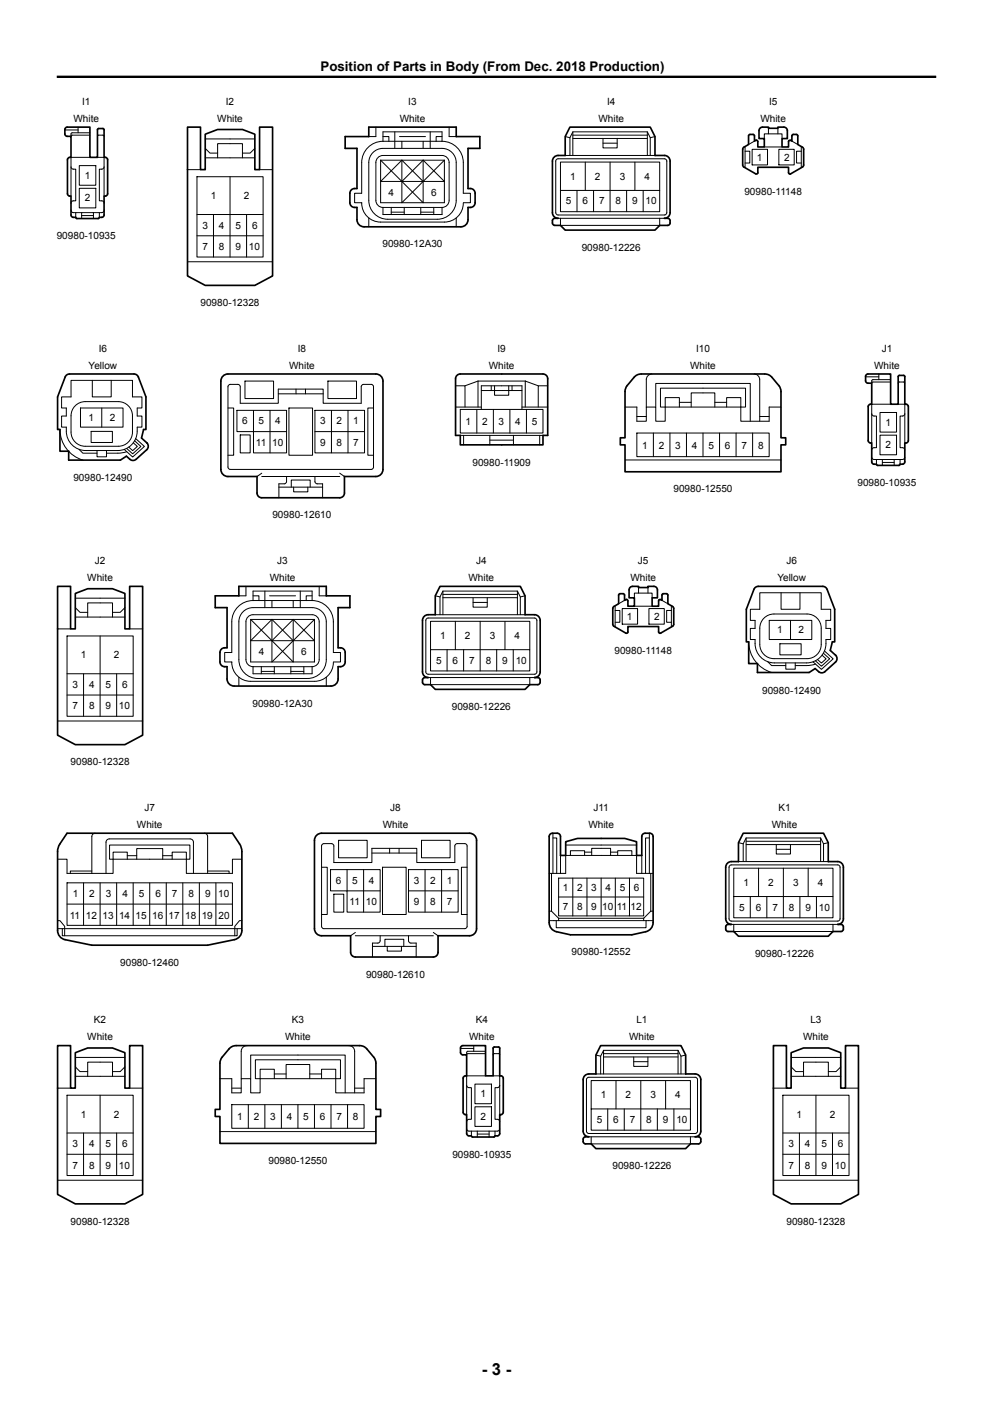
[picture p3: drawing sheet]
<svg xmlns="http://www.w3.org/2000/svg" width="210mm" height="297mm" viewBox="0 0 210 297" stroke-linecap="round" stroke-linejoin="round" font-family="sans-serif">
<g fill="none" stroke="#000" stroke-width=".35">
<path d="M39.7 26.9h2.7v9h1v-7.5l2.6-1h5.3l2.6 1v7.5h1v-9h2.7v31.5l-3.7 2h-10.5l-3.7-2zM73 28.9h5v-2h18.5v2h5v2.5h-2.5v8.5a1.15 1.15 0 0 1 1.5 1v2a1.12 1.12 0 0 1-1.5 1v2.6a1.5 1.5 0 0 1-1.5 1.5h-20.5a1.5 1.5 0 0 1-1.5-1.5v-2.6a1.15 1.15 0 0 1-1.5-1v-2a1.12 1.12 0 0 1 1.5-1v-8.5h-2.5zM120.5 26.9h17l1 2v4h2a1.2 1.2 0 0 1 1.2 1.2v10.9a1.2 1.2 0 0 1-1.2 1.2h1a.97 .97 0 0 1 0 1.4l-2 .1-1 1h-19l-1-1-1.4-.1a.97 .97 0 0 1 0-1.4h.9a1.2 1.2 0 0 1-1.2-1.2v-10.9a1.2 1.2 0 0 1 1.2-1.2h1.5v-4zM160.2 36.7l-.4 .1-2.6-1.6-.1-3.6 .2-.5 1-.5v-1.9l.3-.3 .9 .2 .1 1.2 .4-.1 .2 .1 .1 1.3h1.3v-1.8h-1.1v-1.7a.75 .75 0 0 1 .8-.7h1.2v.2h2v-.2h1.3a.75 .75 0 0 1 .7 .7v1.7h-1.1v1.8h1.4v-1.2l.3-.2 .4 .1v-1.2l.3-.2 .8 .1 .1 .2v1.9l1.2 .8 .1 3.5-.2 .3-2.7 1.6-.3-.3v-1.1h-6.5l-.1 1.3M22.8 41v-7.2a.57 .57 0 0 0-.8-.5l-.1-6-1-.1-.3 .2v5.9h-1.6v-6.4h-4.8l-.4 .2-.1 1.2 .3 .5h1v4.5a.57 .57 0 0 0-.7 .5v7.2a.57 .57 0 0 0 .7 .5v4l.3 .4 .7 .1 .3 .2h4.5l.2-.2 .8-.1 .2-.4v-4a.57 .57 0 0 0 .8-.5M13.9 79.5l.8-.4h13.6a.98 .98 0 0 1 1 .7l1.6 4.2v6.9h-.5l-.5 1.8 1.2 1a1 1 0 0 1-.1 1.4l-2.2 2a.99 .99 0 0 1-1.3 0l-.8-.6-1.2 .8h-11v-1.9h-1.8v-4.5h-.5v-6.9zM47.3 79.4l.9-.3h31.3a1.5 1.5 0 0 1 1.5 1.5v18.7a1.5 1.5 0 0 1-1.5 1.5h-6.7v3.5a1 1 0 0 1-1 1h-16.4a1 1 0 0 1-1-1v-3.5h-6.2a1.5 1.5 0 0 1-1.5-1.5v-18.7l.1-.5zM96.6 79.4l.7-.3h17.5a1 1 0 0 1 1 1v12h-1v2h-17.5v-2h-1v-12zM134.3 79.6l.6-.4 .7-.1h26.1l1 .3 2 2.2 .4 .9 .1 10.1h1v1.5h-1v5.7h-33v-5.7h-1v-1.5h1v-10.1l.4-.9zM183.3 79.2l5.1-.1v6.4h1.5v-5.8l.3-.3 1.1 .1v6a.57 .57 0 0 1 .8 .5v7.2a.57 .57 0 0 1-.8 .5v4l-.2 .4-.8 .1-.2 .3h-4.5l-.2-.3-.8-.1-.2-.4v-4a.57 .57 0 0 1-.8-.5v-7.2a.57 .57 0 0 1 .8-.5v-4.4h-.8l-.5-.3v-1.2zM12.2 124h2.7v9h1v-7.5l2.6-1h5.3l2.6 1v7.5h1v-9h2.8v31.5l-3.8 2h-10.5l-3.7-2zM45.5 126h5v-2h18.5v2h5v2.5h-2.5v8.5a1.15 1.15 0 0 1 1.5 1v2a1.12 1.12 0 0 1-1.5 1v2.6a1.5 1.5 0 0 1-1.5 1.5h-20.5a1.5 1.5 0 0 1-1.5-1.5v-2.6a1.15 1.15 0 0 1-1.5-1v-2a1.12 1.12 0 0 1 1.5-1v-8.5h-2.5z"/>
<path d="M93 124h17l1 2v4h2a1.2 1.2 0 0 1 1.2 1.2v10.9a1.2 1.2 0 0 1-1.2 1.2l1 .1a.97 .97 0 0 1 0 1.4h-2l-1 1h-18.9l-1-1h-1.5a.97 .97 0 0 1 0-1.4l1-.1a1.2 1.2 0 0 1-1.2-1.2v-10.9a1.2 1.2 0 0 1 1.2-1.2h1.5v-4zM130.9 125.7l.9-.1 .2 .1 .1 1.3 .4-.2 .2 .2 .1 1.2h1.4v-1.7h-1.2v-1.7a.75 .75 0 0 1 .8-.8h1.2v.3h2v-.3h1.3a.75 .75 0 0 1 .7 .8v1.7h-1.1v1.7h1.4v-1.2l.3-.2 .4 .2v-1.3l.9-.1 .3 .3v1.8l1 .6 .3 .4v3.5l-.3 .3-2.6 1.5-.3-.3v-1.2h-6.5v1.2l-.3 .3-2.8-1.6-.1-.4v-3.5l1.2-.8zM159.6 124.4l.8-.4h13.6a.98 .98 0 0 1 .9 .7l1.6 4.2v6.9h-.5l-.4 1.8 1.1 1a1 1 0 0 1 0 1.5l-2.2 2a.99 .99 0 0 1-1.4 0l-.7-.7-1.3 .9h-10.9v-1.9h-1.9v-4.6h-.5v-6.9zM67.1 176.6l.9-.3h31.3a1.5 1.5 0 0 1 1.5 1.5v18.6a1.5 1.5 0 0 1-1.5 1.5h-6.7v3.5a1 1 0 0 1-1 1h-16.5a1 1 0 0 1-1-1v-3.5h-6.1a1.5 1.5 0 0 1-1.5-1.5v-18.6l.1-.5zM116.3 176.5a1.97 1.97 0 0 1 2 0l.2 .5v4h1.1v-2.9l2.5-.7h10l2.5 .7v2.9h1.1v-4a.7 .7 0 0 1 .7-.7h1a.7 .7 0 0 1 .7 .7v18.1a1.98 1.98 0 0 1-1.5 2l-3 .6h-13l-2.9-.6a1.98 1.98 0 0 1-1.6-2v-18.1zM157.2 176.3h17l1 2v4h2a1.2 1.2 0 0 1 1.2 1.2v10.8a1.2 1.2 0 0 1-1.2 1.2l.9 .1a.97 .97 0 0 1 0 1.4h-1.9l-1 1h-19l-1-1h-1.5a.97 .97 0 0 1 0-1.4l1-.1a1.2 1.2 0 0 1-1.2-1.2v-10.8a1.2 1.2 0 0 1 1.2-1.2h1.5v-4zM51.2 196.8l-.1-17-.3-1-1.6-2.5h-35l-1.7 2.5-.3 1v17a1.98 1.98 0 0 0 1.6 2l5.6 1.1h24.5l5.7-1.1a1.98 1.98 0 0 0 1.6-2M12.2 221.2h2.7v9h1v-7.5l2.6-1h5.3l2.6 1v7.5h1v-9h2.8v31.5l-3.8 2h-10.5l-3.7-2zM48.7 221.7l.6-.4 .7-.1h26.1l1 .2 1.9 2.2 .5 1v10.1h1v1.5h-1v5.7h-33v-5.7h-1v-1.5h1v-10.1l.5-1zM97.6 221.3l5.1-.1v6.4h1.6v-5.9l.2-.2 1.1 .1 .1 6a.57 .57 0 0 1 .7 .5v7.2a.57 .57 0 0 1-.7 .5v4l-.3 .4-.7 .1-.3 .2h-4.5l-.2-.2-.8-.1-.2-.4v-4a.57 .57 0 0 1-.8-.5v-7.2a.57 .57 0 0 1 .8-.5v-4.5h-.8l-.4-.2-.1-1.2zM127 221.2h17l1 2v4h2a1.2 1.2 0 0 1 1.2 1.2v10.9a1.2 1.2 0 0 1-1.2 1.2h1a.97 .97 0 0 1 0 1.4l-2 .1-1 1h-19l-1-1-1.4-.1a.97 .97 0 0 1 0-1.4h.9a1.2 1.2 0 0 1-1.2-1.2v-10.9a1.2 1.2 0 0 1 1.2-1.2h1.5v-4zM163.6 221.2h2.7v9h1v-7.5l2.6-1h5.3l2.6 1v7.5h1v-9h2.8v31.5l-3.8 2h-10.5l-3.7-2z"/>
</g>
<g fill="none" stroke="#000" stroke-width=".21">
<path d="M13.7 27.5h2.8M15 35.3l.3 .4 .7 .1v6.7h-.7l-.3 .5M16.5 26.9v1.2M16.8 35h3.5v4.2h-3.5zM16.8 39.8h3.5v4.2h-3.5zM19 33.3h-4v8.2M19 28.1h-3.7l-.3 .2v.5l.3-.2h3.7M20.6 28.8l.3-.2h.9l.2 .2M20.6 33.3h1.4v8.2M22 35.3l-.2 .4-.8 .1v6.7h.8l.2 .5M39.7 35.9h2.7M41.7 37.4h13.9v17h-13.9z"/>
<path d="M43.4 31.4l1 1h1.6M43.4 29.4h10.5M43.4 33.4h10.5M46 33.4v-3h5.3v3M48.6 37.4v17M53.9 31.4l-1 1h-1.6M54.9 35.9h2.7M78.6 32.5a2.99 2.99 0 0 1 2.4-1.1h12.5a3 3 0 0 1 3 3v8a4 4 0 0 1-4 4h-10.5a4 4 0 0 1-4-4v-8l.1-.7zM79.5 26.9v2h-1.5M80.5 33.9h13.5M80.5 33.9v9h13.5v-9M80.5 33.9l9 9v-9"/>
<path d="M81 29.9a4.5 4.5 0 0 0-4.5 4.5v6.5h-1.5v2h1.5a4 4 0 0 0 4 4.1h13.5a4 4 0 0 0 4-4M81 28.9h1.2v1M81 29.9v-2h12.5v2M81 29.9h12.5M83.5 27.9v3.5M84.5 28.9h5.5M85 33.9l-4.5 4.5h13.5l-4.5-4.5M85 29.9v1.5M85 33.9v9l9-9M85 33.9l4.5 4.5M89.5 29.9v1.5M89.5 33.9l-4.5 4.5"/>
<path d="M91 27.9v3.5M93.5 29.9a4.5 4.5 0 0 1 4.5 4.5v6.5h1.5v2h-1.5M93.5 28.9h-1.3v1M95 26.9v2h1.5M117.6 33.8l.4-.2 22.8 .1 .2 .4-.1 11.1-.4 .3-22.7-.1-.3-.4zM119.5 32.9h19M119.5 28.9l1 .2M121.1 28.6h15.8M121.1 29.3h15.8M121.1 27.9v5M123.8 34.3v6M127.5 29.3v2h3v-2"/>
<path d="M127.5 30.3h3M129 34.3v10.5M134.3 34.3v6M136.9 27.9v5M137.5 32.9v-3.8l-.6-1.2h-15.8l-.6 1.2v3.8M138.5 28.9l-1 .2M157.6 32h1v2.5h-1M157.6 31v4.5M159.1 31.6h3.2v3.3h-3.2zM159.6 29.8l-1.3 .8M161.6 29.3v-1h3.8v1M161.6 31.1h3.8"/>
<path d="M162.5 27.1v1.2M164.5 27.1v1.2M164.7 31.6h3.3v3.3h-3.3zM167.5 29.8l1.2 .8M169.5 32h-1v2.5h1M169.5 31v4.5M15 44.5l.3 .4 .2 .1h6l.4-.3 .1-.2M16 45v1M17.3 45v1.2M17.3 45.6h2.5M19.8 45v1.2M21 45v1"/>
<path d="M39.7 55.4h17.9M41.7 49.9h13.9M41.7 45.4h13.9M45.1 45.4v9M52.1 45.4v9M78 46.1v1.9M81 43.9a1.5 1.5 0 0 1-1.5-1.5v-8a1.5 1.5 0 0 1 1.5-1.5h12.5a1.5 1.5 0 0 1 1.5 1.5v8a1.5 1.5 0 0 1-1.5 1.5M81 43.9v1.5h12.5v-1.5M81 43.9h12.5M82.7 43.9v1.5M82.7 44.9h2.8M85.5 43.9v1.5"/>
<path d="M89 43.9v1.5M89 44.9h2.7M91.7 43.9v1.5M96.5 46.1v1.9M118 46.2h22.5M118.5 40.3h21v4.5h-21zM118.5 40.3v-6h21v6M118.5 46.2v1.5h21v-1.5M122 40.3v4.5M125.5 40.3v4.5M132.5 40.3v4.5M136 40.3v4.5"/>
<path d="M137.9 79.1a1.2 1.2 0 0 0-1.2 1.2v5.8M159.5 79.1a1.2 1.2 0 0 1 1.2 1.2v8.8M183.1 79.7h2.8M185.9 79.1v1.2M12.7 90.9a6.8 6.8 0 0 0 4.8 6.4M15 80.5h13v3.5h2v2.3h-1v1.7h1v2.4h-1a4.2 4.2 0 0 1-4.1 4.9h-6.8a4.2 4.2 0 0 1-4.1-4.9h-1v-2.4h1v-1.7h-1v-2.3h2zM15.7 86.1a2.99 2.99 0 0 1 2.3-1.1h7a3 3 0 0 1 3 3v3.4a3 3 0 0 1-3 3h-7a3 3 0 0 1-3-3l.1-4.1zM16.7 95.1l.8 .8h3M17 86.3h9v4.1h-9zM19.3 91.3h4.5v2.3h-4.5zM19.5 80.5v3.5h4v-3.5M20.5 95.3v1.3h2v-1.3"/>
<path d="M21.5 86.3v4.1M26.8 95.5l-1.5 .4h-2.8M28.2 93.7l.8 .7-.9 .9-.9-.7M28.5 93.2l1.3 1.2-1.7 1.6-1.3-1.1M28.7 92.8l1.8 1.6-2.4 2.3-1.8-1.6M48.2 86.3h1.2v10h-1.2M48.3 81.6l.4-.3h1.6l.4 .3 .1 3.7h8.1v-3h9.4v3h8.1l.1-3.7 .4-.3 1.8 .1 .3 .4-.1 17.3-.4 .2-30-.1-.3-.4zM50.1 86.8h10.5v9h-7v-4.5h-3.5zM50.8 92h2.1v3.8h-2.1zM51.8 80.6h6.1v3.7h-6.1zM53.6 86.8v4.5h7M57.1 86.8v9"/>
<path d="M58.9 83.3h9.4M61.1 86.3h5v10h-5zM62.6 82.3v1M64.6 82.3v1M66.6 86.8h10.5v9h-10.5zM66.6 91.3h10.5M69.3 80.6h6.1v3.7h-6.1zM70.1 86.8v9M73.6 86.8v9M79 86.3h-1.2v10h1.2M96.3 81.6h2v4.5M96.3 86.1h5.5"/>
<path d="M97.3 86.6h17.5v5h-17.5zM97.3 92.1h17.5M98 92.1v2M100.8 86.6v5M101.1 80.6v5.5M101.1 80.6h10M101.1 80.6l-2.8 1M101.8 86.6v-5h8.6v5M101.8 82.6h8.6M103.6 93.1h5M103.6 92.1v2M103.9 81.6v1"/>
<path d="M104.3 86.6v5M104.6 81.6v2h3v-2M107.8 86.6v5M108.3 81.6v1M108.6 92.1v2M110.4 86.1h5.4M111.1 80.6v5.5M111.1 80.6l2.7 1M111.3 86.6v5M114.1 92.1v2M115.8 81.6h-2v4.5M132.2 97.3h33"/>
<path d="M134.7 91.6h28v5h-28zM134.7 88.1h2M138.2 91.6v5M138.7 86.1v-5h20v8M140.7 86.1h-1v-4h18v4h-1M140.7 86.1v-2h3v2M140.7 86.1h16M140.7 86.1v3h-2v-3h-2v3h-2v-3h-2.5M141.7 91.6v5M143.7 85.1h2.5M145.2 91.6v5M146.2 86.1v-3h5v3"/>
<path d="M148.7 91.6v5M151.2 85.1h2.5M152.2 91.6v5M153.7 86.1v-2h3v2M155.7 91.6v5M156.7 86.1v3h6v-3h2.5M159.2 91.6v5M160.7 88.1h2M184.4 96.7l.2 .4 .3 .1h5.9l.5-.2v-.3M184.4 87.5l.2 .4 .8 .1v6.7l-.8 .1-.2 .4M185.4 97.2v1M186.1 87.3h3.5v4.1h-3.5z"/>
<path d="M186.1 92.1h3.5v4.1h-3.5zM186.6 97.2v1.3M186.6 97.8h2.5M188.4 85.5h-4v8.2M188.4 80.3h-3.8l-.2 .3v.5l.2-.3h3.8M189.1 97.2v1.3M189.9 81.1l.3-.3h.9l.2 .3M189.9 85.5h1.4v8.2M190.3 97.2v1M191.3 87.5l-.2 .4-.8 .1v6.7l.8 .1 .2 .4M55.4 100.1l-1 .7M55.4 100.8h16.4"/>
<path d="M59 103h9.2M60.6 100.8v1l-.2 .5h-1.4v3M61.6 103v-1.5h4v1.5M62.1 103v1h3v-1M66.6 100.8v1l.2 .5h1.4v3M71.8 100.1l1 .7M12.2 133h2.7M14.2 134.5h14v17h-14zM15.9 128.5l1 1h1.6M15.9 126.5h10.5M15.9 130.5h10.5M18.5 130.5v-3h5.3v3"/>
<path d="M21.2 134.5v17M26.4 128.5l-1 1h-1.6M27.4 133h2.8M51.2 129.7a2.99 2.99 0 0 1 2.3-1.2h12.5a3 3 0 0 1 3 3v8a4 4 0 0 1-4 4h-10.5a4 4 0 0 1-4-4v-8l.1-.7zM52 124v2h-1.5M53 131h13.5M53 131v9h13.5v-9M53 131l9 9v-9M53.5 127a4.5 4.5 0 0 0-4.5 4.5v6.5h-1.5v2h1.5a4 4 0 0 0 4 4.1h13.5a4 4 0 0 0 4-4M53.5 126h1.3v1M53.5 127v-2h12.5v2M53.5 127h12.5"/>
<path d="M56 125v3.5M57 126h5.5M57.5 131l-4.5 4.5h13.5l-4.5-4.5M57.5 127v1.5M57.5 131v9l9-9M57.5 131l4.5 4.5M62 127v1.5M62 131l-4.5 4.5M63.5 125v3.5M66 127a4.5 4.5 0 0 1 4.5 4.5v6.5h1.5v2h-1.5M66 126h-1.2v1M67.5 124v2h1.5"/>
<path d="M90.1 131l.5-.3 22.7 .1 .2 .4v11.2l-.5 .2h-22.7l-.2-.5zM91.1 137.4h20.9v4.5h-20.9zM91.1 137.4v-6h20.9v6M92.1 130h18.9M92.1 126l1 .3M93.7 126.4h15.7M93.7 125.7h15.7M93.7 125v5M94.5 137.4v4.5M96.3 131.4v6M98 137.4v4.5M100 126.4v2h3v-2"/>
<path d="M100 127.4h3M101.5 131.4v10.5M105 137.4v4.5M106.8 131.4v6M108.5 137.4v4.5M109.4 125v5M110 130v-3.7l-.6-1.3h-15.7l-.7 1.3v3.7M111 126l-1 .3M130.1 129.1h1v2.5h-1M130.1 128.1v4.5M131.6 128.7h3.2v3.3h-3.2zM132.1 127l-1.3 .7"/>
<path d="M134.2 126.5v-1h3.7v1M134.2 128.2h3.7M135 124.3v1.2M137 124.3v1.2M137.2 128.7h3.3v3.3h-3.3zM140 127l1.2 .7M142 129.1h-1v2.5h1M142 128.1v4.5M158.3 135.8a6.8 6.8 0 0 0 4.9 6.5M160.7 125.4h13v3.5h2v2.3h-1v1.7h1v2.4h-1a4.2 4.2 0 0 1-4.1 4.9h-6.8a4.2 4.2 0 0 1-4.1-4.9h-1v-2.4h1v-1.7h-1v-2.3h2zM161.3 131a2.99 2.99 0 0 1 2.4-1.1h7a3 3 0 0 1 3 3v3.4a3 3 0 0 1-3 3h-7a3 3 0 0 1-3-3l.1-4.1zM162.4 140l.8 .8h3"/>
<path d="M162.7 131.2h9v4.1h-9zM164.9 136.2h4.5v2.3h-4.5zM165.2 125.4v3.5h4v-3.5M167.2 131.2v4.1M173.8 138.6l.9 .8-1 .9-.8-.8M174.1 138.2l1.4 1.2-1.8 1.5-1.3-1.1M174.4 137.7l1.8 1.7-2.5 2.2-1.8-1.6M12.2 152.5h18M14.2 147h14M14.2 142.5h14M17.7 142.5v9M24.7 142.5v9"/>
<path d="M50.5 143.3v1.8M53.5 141a1.5 1.5 0 0 1-1.5-1.5v-8a1.5 1.5 0 0 1 1.5-1.5h12.5a1.5 1.5 0 0 1 1.5 1.5v8a1.5 1.5 0 0 1-1.5 1.5M53.5 141v1.5h12.5v-1.5M53.5 141h12.5M55.3 141v1.5M55.3 142h2.7M58 141v1.5M61.5 141v1.5M61.5 142h2.8M64.3 141v1.5M69 143.3v1.8M90.6 143.3h22.4"/>
<path d="M91.1 143.3v1.5h20.9v-1.5M166.2 140.2v1.4h2v-1.4M172.5 140.5l-1.5 .3h-2.8M20.1 176.3a.7 .7 0 0 0-.7 .7v7.8M43.2 176.3a.7 .7 0 0 1 .7 .7v7.8M68.1 178.7l.4-.2h1.6l.4 .2 .1 3.8h8v-3h9.5v3h8.1l.1-3.8 .4-.2h1.8l.3 .5-.1 17.2-.4 .2h-30l-.3-.5zM71.6 177.8h6v3.7h-6zM82.4 179.5v1M84.4 179.5v1M89.1 177.8h6.1v3.7h-6.1zM116.9 177.3h.8v7.5M116.9 176.3v8.5"/>
<path d="M119.6 178.8h15M137.3 177.3h-.8v7.5M137.3 176.3v8.5M156.2 178.3l1 .2M157.8 178.7h15.7M157.8 178h15.7M157.8 177.3v5M164.2 178.7v2h3v-2M164.2 179.7h3M173.5 177.3v5M175.2 178.3l-1 .2M12.2 181.8h2v3h5.2"/>
<path d="M12.2 194.7h.5l1 1.2v2M12.2 196.4h39M13.2 196.4v1.5h37v-1.5M14.2 186.8h35v8.9h-35zM14.2 191.3h35M17.7 186.8v8.9M19.4 184.3h-4.5v.5M21.2 186.8v8.9M22.4 184.8v-6.6a.7 .7 0 0 1 .7-.7h17.1a.7 .7 0 0 1 .7 .7v6.6M23.9 181.8v-1.5h3v1.5M23.9 181.8h-.7v-3h17v3h-.8M23.9 181.8v3h-4.5"/>
<path d="M23.9 181.8h15.5M24.7 186.8v8.9M26.9 181h2M28.2 186.8v8.9M28.9 181.8v-2.3h5.5v2.3M31.7 186.8v8.9M34.4 181h2M35.2 186.8v8.9M36.4 181.8v-1.5h3v1.5M38.7 186.8v8.9M39.4 181.8v3h4.5M42.2 186.8v8.9"/>
<path d="M43.9 184.3h4.6v.5M45.7 186.8v8.9M51.2 181.8h-2v3h-5.3M51.2 194.7h-.5l-1 1.2v2M68 183.5h1.2v10h-1.2M69.9 184h10.5v9h-7v-4.5h-3.5zM70.6 189.2h2.1v3.8h-2.1zM73.4 184v4.5h7M75.1 197.2l-1 .7M75.1 197.9h16.5M76.9 184v9M78.6 180.5h9.5"/>
<path d="M80.4 197.9v1.1l-.3 .4-1.3 .1v2.9M80.9 183.5h5v10h-5zM86.4 197.9v1.1l.2 .4 1.4 .1v2.9M86.4 184h10.5v9h-10.5zM86.4 188.5h10.5M89.9 184v9M91.6 197.2l1 .7M93.4 184v9M98.8 183.5h-1.2v10h1.2M116.1 184.8h3.5v-3.8h15v3.8h3.5M116.1 194.7h22M116.1 192.8h.5"/>
<path d="M116.6 192.8l1.5 1.4M116.6 184.8v8M117.6 194.7v1.5h19v-1.5M118.1 185.8h18v8h-18zM118.1 189.8h18M118.1 194.2h18M118.1 194.2v.5M118.5 181v3.8M120.6 181v-1h3v1M121.1 185.8v8M123.6 180.3h1.5M124.1 185.8v8"/>
<path d="M125.1 181v-1.5h4v1.5M127.1 185.8v8M129.1 180.3h1.5M130.1 185.8v8M130.6 181v-1h3v1M133.1 185.8v8M135.7 181v3.8M136.1 194.2v.5M137.6 192.8h.5M137.6 192.8l-1.5 1.4M137.6 184.8v8M154.2 183.2l.5-.2h22.7l.3 .5-.1 11.1-.4 .2h-22.8l-.2-.5z"/>
<path d="M154.7 195.5h22.5M155.2 189.7h21v4.4h-21zM155.2 189.7v-6h21v6M155.2 195.5v1.5h21v-1.5M156.2 182.3h19M158.7 189.7v4.4M160.4 183.7v6M162.2 189.7v4.4M165.7 183.7v10.4M169.2 189.7v4.4M170.9 183.7v6M172.7 189.7v4.4"/>
<path d="M174.2 182.3v-3.8l-.7-1.2h-15.7l-.6 1.2v3.8M78.8 200.2h9.2M81.4 200.2v-1.5h4v1.5M81.9 200.2v1h3v-1M12.2 230.2h2.7M14.2 231.7h14v17h-14zM14.2 239.7h14M15.9 225.7l1 1h1.6M15.9 223.7h10.5M15.9 227.7h10.5M17.7 239.7v9M18.5 227.7v-3h5.3v3"/>
<path d="M21.2 231.7v17M24.7 239.7v9M26.4 225.7l-1 1h-1.6M27.4 230.2h2.8M46.5 239.4h33M49 233.7h28v5h-28zM49 230.2h2M52.2 221.2a1.2 1.2 0 0 0-1.2 1.2v5.8M52.5 233.7v5M53 228.2v-5h20v8M55 228.2h-1v-4h18v4h-1M55 228.2v-2h3v2"/>
<path d="M55 228.2h16M55 228.2v3h-2v-3h-2v3h-2v-3h-2.5M56 233.7v5M58 227.2h2.5M59.5 233.7v5M60.5 228.2v-3h5v3M63 233.7v5M65.5 227.2h2.5M66.5 233.7v5M68 228.2v-2h3v2M70 233.7v5M71 228.2v3h6v-3h2.5"/>
<path d="M73.5 233.7v5M73.8 221.2a1.2 1.2 0 0 1 1.2 1.2v8.8M75 230.2h2M97.4 221.8h2.8M98.7 238.8l.2 .4 .3 .1h6l.4-.3 .1-.2M98.7 229.6l.2 .4 .8 .1v6.7h-.8l-.2 .5M99.7 239.3v1M100.2 221.2v1.2M100.4 229.3h3.5v4.2h-3.5zM100.4 234.1h3.5v4.2h-3.5zM100.9 239.3v1.2M100.9 239.9h2.5"/>
<path d="M102.7 227.6h-4v8.2M102.7 222.4h-3.8l-.2 .2v.5l.2-.2h3.8M103.4 239.3v1.2M104.3 223.1l.2-.2h.9l.3 .2M104.3 227.6h1.4v8.2M104.7 239.3v1M105.7 229.6l-.3 .4-.7 .1v6.7h.7l.3 .5M124.1 228.1l.4-.2 22.8 .1 .2 .4-.1 11.1-.4 .3-22.7-.1-.3-.4zM125 234.6h21v4.5h-21zM125 234.6v-6h21v6M126 227.2h19M126 223.2l1 .2"/>
<path d="M127.6 222.9h15.8M127.6 223.6h15.8M127.6 222.2v5M128.5 234.6v4.5M130.3 228.6v6M132 234.6v4.5M134 223.6v2h3v-2M134 224.6h3M135.5 228.6v10.5M139 234.6v4.5M140.8 228.6v6M142.5 234.6v4.5"/>
<path d="M143.4 222.2v5M144 227.2v-3.8l-.6-1.2h-15.8l-.6 1.2v3.8M145 223.2l-1 .2M163.6 230.2h2.7M165.6 231.7h14v17h-14zM165.6 239.7h14M167.3 225.7l1 1h1.6M167.3 223.7h10.5M167.3 227.7h10.5M169.1 239.7v9M169.9 227.7v-3h5.3v3M172.6 231.7v17"/>
<path d="M176.1 239.7v9M177.8 225.7l-1 1h-1.6M178.8 230.2h2.8M12.2 249.7h18M14.2 244.2h14M124.5 240.5h22.5M125 240.5v1.5h21v-1.5M163.6 249.7h18M165.6 244.2h14"/>
</g>
<path d="M12 16.2h186" fill="none" stroke="#000" stroke-width=".5"/>
<text font-size="3.5" x="101.9" y="290.9">- 3 -</text>
<text font-size="2.8" x="67.8" y="15.1">Position of Parts in Body (From Dec. 2018 Production)</text>
<g font-size="2.1">
<text x="17.4" y="22.2">I1</text>
<text x="47.8" y="22.2">I2</text>
<text x="86.4" y="22.2">I3</text>
<text x="128.4" y="22.2">I4</text>
<text x="162.6" y="22.2">I5</text>
<text x="15.5" y="25.7">White</text>
<text x="45.9" y="25.7">White</text>
<text x="84.5" y="25.7">White</text>
<text x="126.6" y="25.7">White</text>
<text x="160.8" y="25.7">White</text>
<text x="160.1" y="34">1</text>
<text x="165.8" y="34">2</text>
<text x="18" y="37.8">1</text>
<text x="82.2" y="41.4">4</text>
<text x="91.2" y="41.4">6</text>
<text x="120.6" y="38">1</text>
<text x="125.8" y="38">2</text>
<text x="131.1" y="38">3</text>
<text x="136.3" y="38">4</text>
<text x="157.4" y="41.2">90980-11148</text>
<text x="18" y="42.6">2</text>
<text x="44.6" y="42.1">1</text>
<text x="51.6" y="42.1">2</text>
<text x="119.7" y="43.3">5</text>
<text x="123.2" y="43.3">6</text>
<text x="126.7" y="43.3">7</text>
<text x="130.2" y="43.3">8</text>
<text x="133.7" y="43.3">9</text>
<text x="136.5" y="43.3">10</text>
<text x="12" y="50.6">90980-10935</text>
<text x="42.8" y="48.4">3</text>
<text x="42.8" y="52.9">7</text>
<text x="46.3" y="48.4">4</text>
<text x="46.3" y="52.9">8</text>
<text x="49.8" y="48.4">5</text>
<text x="49.8" y="52.9">9</text>
<text x="52.6" y="52.9">10</text>
<text x="53.3" y="48.4">6</text>
<text x="80.9" y="52.4">90980-12A30</text>
<text x="123" y="53.1">90980-12226</text>
<text x="42.4" y="64.7">90980-12328</text>
<text x="18.7" y="78">Yellow</text>
<text x="20.9" y="74.4">I6</text>
<text x="61.1" y="78">White</text>
<text x="63" y="74.4">I8</text>
<text x="103.4" y="78">White</text>
<text x="105.2" y="74.4">I9</text>
<text x="146" y="78">White</text>
<text x="147.2" y="74.4">I10</text>
<text x="184.9" y="78">White</text>
<text x="186.5" y="74.4">J1</text>
<text x="18.7" y="89.1">1</text>
<text x="23.2" y="89.1">2</text>
<text x="51.2" y="89.8">6</text>
<text x="54.7" y="89.8">5</text>
<text x="58.2" y="89.8">4</text>
<text x="67.7" y="89.8">3</text>
<text x="71.2" y="89.8">2</text>
<text x="74.7" y="89.8">1</text>
<text x="98.5" y="89.9">1</text>
<text x="101.9" y="89.9">2</text>
<text x="105.4" y="89.9">3</text>
<text x="108.9" y="89.9">4</text>
<text x="112.4" y="89.9">5</text>
<text x="54.1" y="94.3">11</text>
<text x="57.6" y="94.3">10</text>
<text x="67.7" y="94.3">9</text>
<text x="71.2" y="94.3">8</text>
<text x="74.7" y="94.3">7</text>
<text x="135.8" y="94.9">1</text>
<text x="139.3" y="94.9">2</text>
<text x="142.8" y="94.9">3</text>
<text x="146.3" y="94.9">4</text>
<text x="149.8" y="94.9">5</text>
<text x="153.3" y="94.9">6</text>
<text x="156.8" y="94.9">7</text>
<text x="160.3" y="94.9">8</text>
<text x="187.3" y="90">1</text>
<text x="187.3" y="94.8">2</text>
<text x="15.5" y="101.8">90980-12490</text>
<text x="99.9" y="98.5">90980-11909</text>
<text x="142.4" y="104.2">90980-12550</text>
<text x="181.3" y="102.8">90980-10935</text>
<text x="57.6" y="109.7">90980-12610</text>
<text x="20.1" y="119.3">J2</text>
<text x="58.6" y="119.3">J3</text>
<text x="100.7" y="119.3">J4</text>
<text x="134.9" y="119.3">J5</text>
<text x="166.3" y="119.3">J6</text>
<text x="18.5" y="122.9">White</text>
<text x="57.1" y="122.9">White</text>
<text x="99.1" y="122.9">White</text>
<text x="133.3" y="122.9">White</text>
<text x="164.4" y="122.9">Yellow</text>
<text x="132.6" y="131.1">1</text>
<text x="138.3" y="131.1">2</text>
<text x="93.1" y="135.2">1</text>
<text x="98.3" y="135.2">2</text>
<text x="103.6" y="135.2">3</text>
<text x="108.8" y="135.2">4</text>
<text x="164.4" y="134">1</text>
<text x="168.9" y="134">2</text>
<text x="17.1" y="139.3">1</text>
<text x="24.1" y="139.3">2</text>
<text x="54.7" y="138.5">4</text>
<text x="63.7" y="138.5">6</text>
<text x="92.2" y="140.4">5</text>
<text x="95.7" y="140.4">6</text>
<text x="99.2" y="140.4">7</text>
<text x="102.7" y="140.4">8</text>
<text x="106.2" y="140.4">9</text>
<text x="109.1" y="140.4">10</text>
<text x="130" y="138.3">90980-11148</text>
<text x="15.3" y="145.5">3</text>
<text x="18.8" y="145.5">4</text>
<text x="22.3" y="145.5">5</text>
<text x="25.8" y="145.5">6</text>
<text x="53.4" y="149.5">90980-12A30</text>
<text x="161.2" y="146.7">90980-12490</text>
<text x="15.3" y="150">7</text>
<text x="18.8" y="150">8</text>
<text x="22.3" y="150">9</text>
<text x="25.2" y="150">10</text>
<text x="95.6" y="150.2">90980-12226</text>
<text x="14.9" y="161.9">90980-12328</text>
<text x="30.5" y="171.6">J7</text>
<text x="82.5" y="171.6">J8</text>
<text x="125.5" y="171.6">J11</text>
<text x="164.6" y="171.6">K1</text>
<text x="29" y="175.1">White</text>
<text x="80.9" y="175.1">White</text>
<text x="124.4" y="175.1">White</text>
<text x="163.2" y="175.1">White</text>
<text x="15.4" y="189.8">1</text>
<text x="18.9" y="189.8">2</text>
<text x="22.4" y="189.8">3</text>
<text x="25.9" y="189.8">4</text>
<text x="29.4" y="189.8">5</text>
<text x="32.9" y="189.8">6</text>
<text x="36.4" y="189.8">7</text>
<text x="39.9" y="189.8">8</text>
<text x="43.4" y="189.8">9</text>
<text x="46.2" y="189.8">10</text>
<text x="71" y="186.9">6</text>
<text x="73.9" y="191.4">11</text>
<text x="74.5" y="186.9">5</text>
<text x="77.4" y="191.4">10</text>
<text x="78" y="186.9">4</text>
<text x="87.5" y="191.4">9</text>
<text x="87.5" y="186.9">3</text>
<text x="91" y="191.4">8</text>
<text x="91" y="186.9">2</text>
<text x="94.5" y="191.4">7</text>
<text x="94.5" y="186.9">1</text>
<text x="119.1" y="188.5">1</text>
<text x="122.1" y="188.5">2</text>
<text x="125.1" y="188.5">3</text>
<text x="128.1" y="188.5">4</text>
<text x="131" y="188.5">5</text>
<text x="134" y="188.5">6</text>
<text x="157.2" y="187.4">1</text>
<text x="162.5" y="187.4">2</text>
<text x="167.7" y="187.4">3</text>
<text x="173" y="187.4">4</text>
<text x="14.8" y="194.3">11</text>
<text x="18.2" y="194.3">12</text>
<text x="21.7" y="194.3">13</text>
<text x="25.2" y="194.3">14</text>
<text x="28.7" y="194.3">15</text>
<text x="32.2" y="194.3">16</text>
<text x="35.7" y="194.3">17</text>
<text x="39.2" y="194.3">18</text>
<text x="42.7" y="194.3">19</text>
<text x="46.2" y="194.3">20</text>
<text x="119.1" y="192.5">7</text>
<text x="122.1" y="192.5">8</text>
<text x="125.1" y="192.5">9</text>
<text x="127.4" y="192.5">10</text>
<text x="130.4" y="192.5">11</text>
<text x="133.4" y="192.5">12</text>
<text x="156.3" y="192.6">5</text>
<text x="159.8" y="192.6">6</text>
<text x="163.3" y="192.6">7</text>
<text x="166.8" y="192.6">8</text>
<text x="170.3" y="192.6">9</text>
<text x="173.2" y="192.6">10</text>
<text x="120.9" y="202.1">90980-12552</text>
<text x="159.7" y="202.4">90980-12226</text>
<text x="25.4" y="204.3">90980-12460</text>
<text x="77.4" y="206.8">90980-12610</text>
<text x="18.5" y="220">White</text>
<text x="19.9" y="216.5">K2</text>
<text x="60.3" y="220">White</text>
<text x="61.7" y="216.5">K3</text>
<text x="99.2" y="220">White</text>
<text x="100.6" y="216.5">K4</text>
<text x="133.1" y="220">White</text>
<text x="134.6" y="216.5">L1</text>
<text x="169.9" y="220">White</text>
<text x="171.4" y="216.5">L3</text>
<text x="101.6" y="232.1">1</text>
<text x="127.1" y="232.3">1</text>
<text x="132.3" y="232.3">2</text>
<text x="137.6" y="232.3">3</text>
<text x="142.8" y="232.3">4</text>
<text x="17.1" y="236.4">1</text>
<text x="24.1" y="236.4">2</text>
<text x="50.2" y="237">1</text>
<text x="53.7" y="237">2</text>
<text x="57.1" y="237">3</text>
<text x="60.6" y="237">4</text>
<text x="64.1" y="237">5</text>
<text x="67.6" y="237">6</text>
<text x="71.1" y="237">7</text>
<text x="74.6" y="237">8</text>
<text x="101.6" y="236.9">2</text>
<text x="126.2" y="237.6">5</text>
<text x="129.7" y="237.6">6</text>
<text x="133.2" y="237.6">7</text>
<text x="136.7" y="237.6">8</text>
<text x="140.2" y="237.6">9</text>
<text x="143" y="237.6">10</text>
<text x="168.5" y="236.4">1</text>
<text x="175.5" y="236.4">2</text>
<text x="15.3" y="242.7">3</text>
<text x="18.8" y="242.7">4</text>
<text x="22.3" y="242.7">5</text>
<text x="25.8" y="242.7">6</text>
<text x="95.7" y="244.9">90980-10935</text>
<text x="166.7" y="242.7">3</text>
<text x="170.2" y="242.7">4</text>
<text x="173.7" y="242.7">5</text>
<text x="177.2" y="242.7">6</text>
<text x="15.3" y="247.2">7</text>
<text x="18.8" y="247.2">8</text>
<text x="22.3" y="247.2">9</text>
<text x="25.2" y="247.2">10</text>
<text x="56.8" y="246.2">90980-12550</text>
<text x="129.5" y="247.3">90980-12226</text>
<text x="166.7" y="247.2">7</text>
<text x="170.2" y="247.2">8</text>
<text x="173.7" y="247.2">9</text>
<text x="176.5" y="247.2">10</text>
<text x="14.9" y="259">90980-12328</text>
<text x="166.3" y="259">90980-12328</text>
</g>
</svg>
